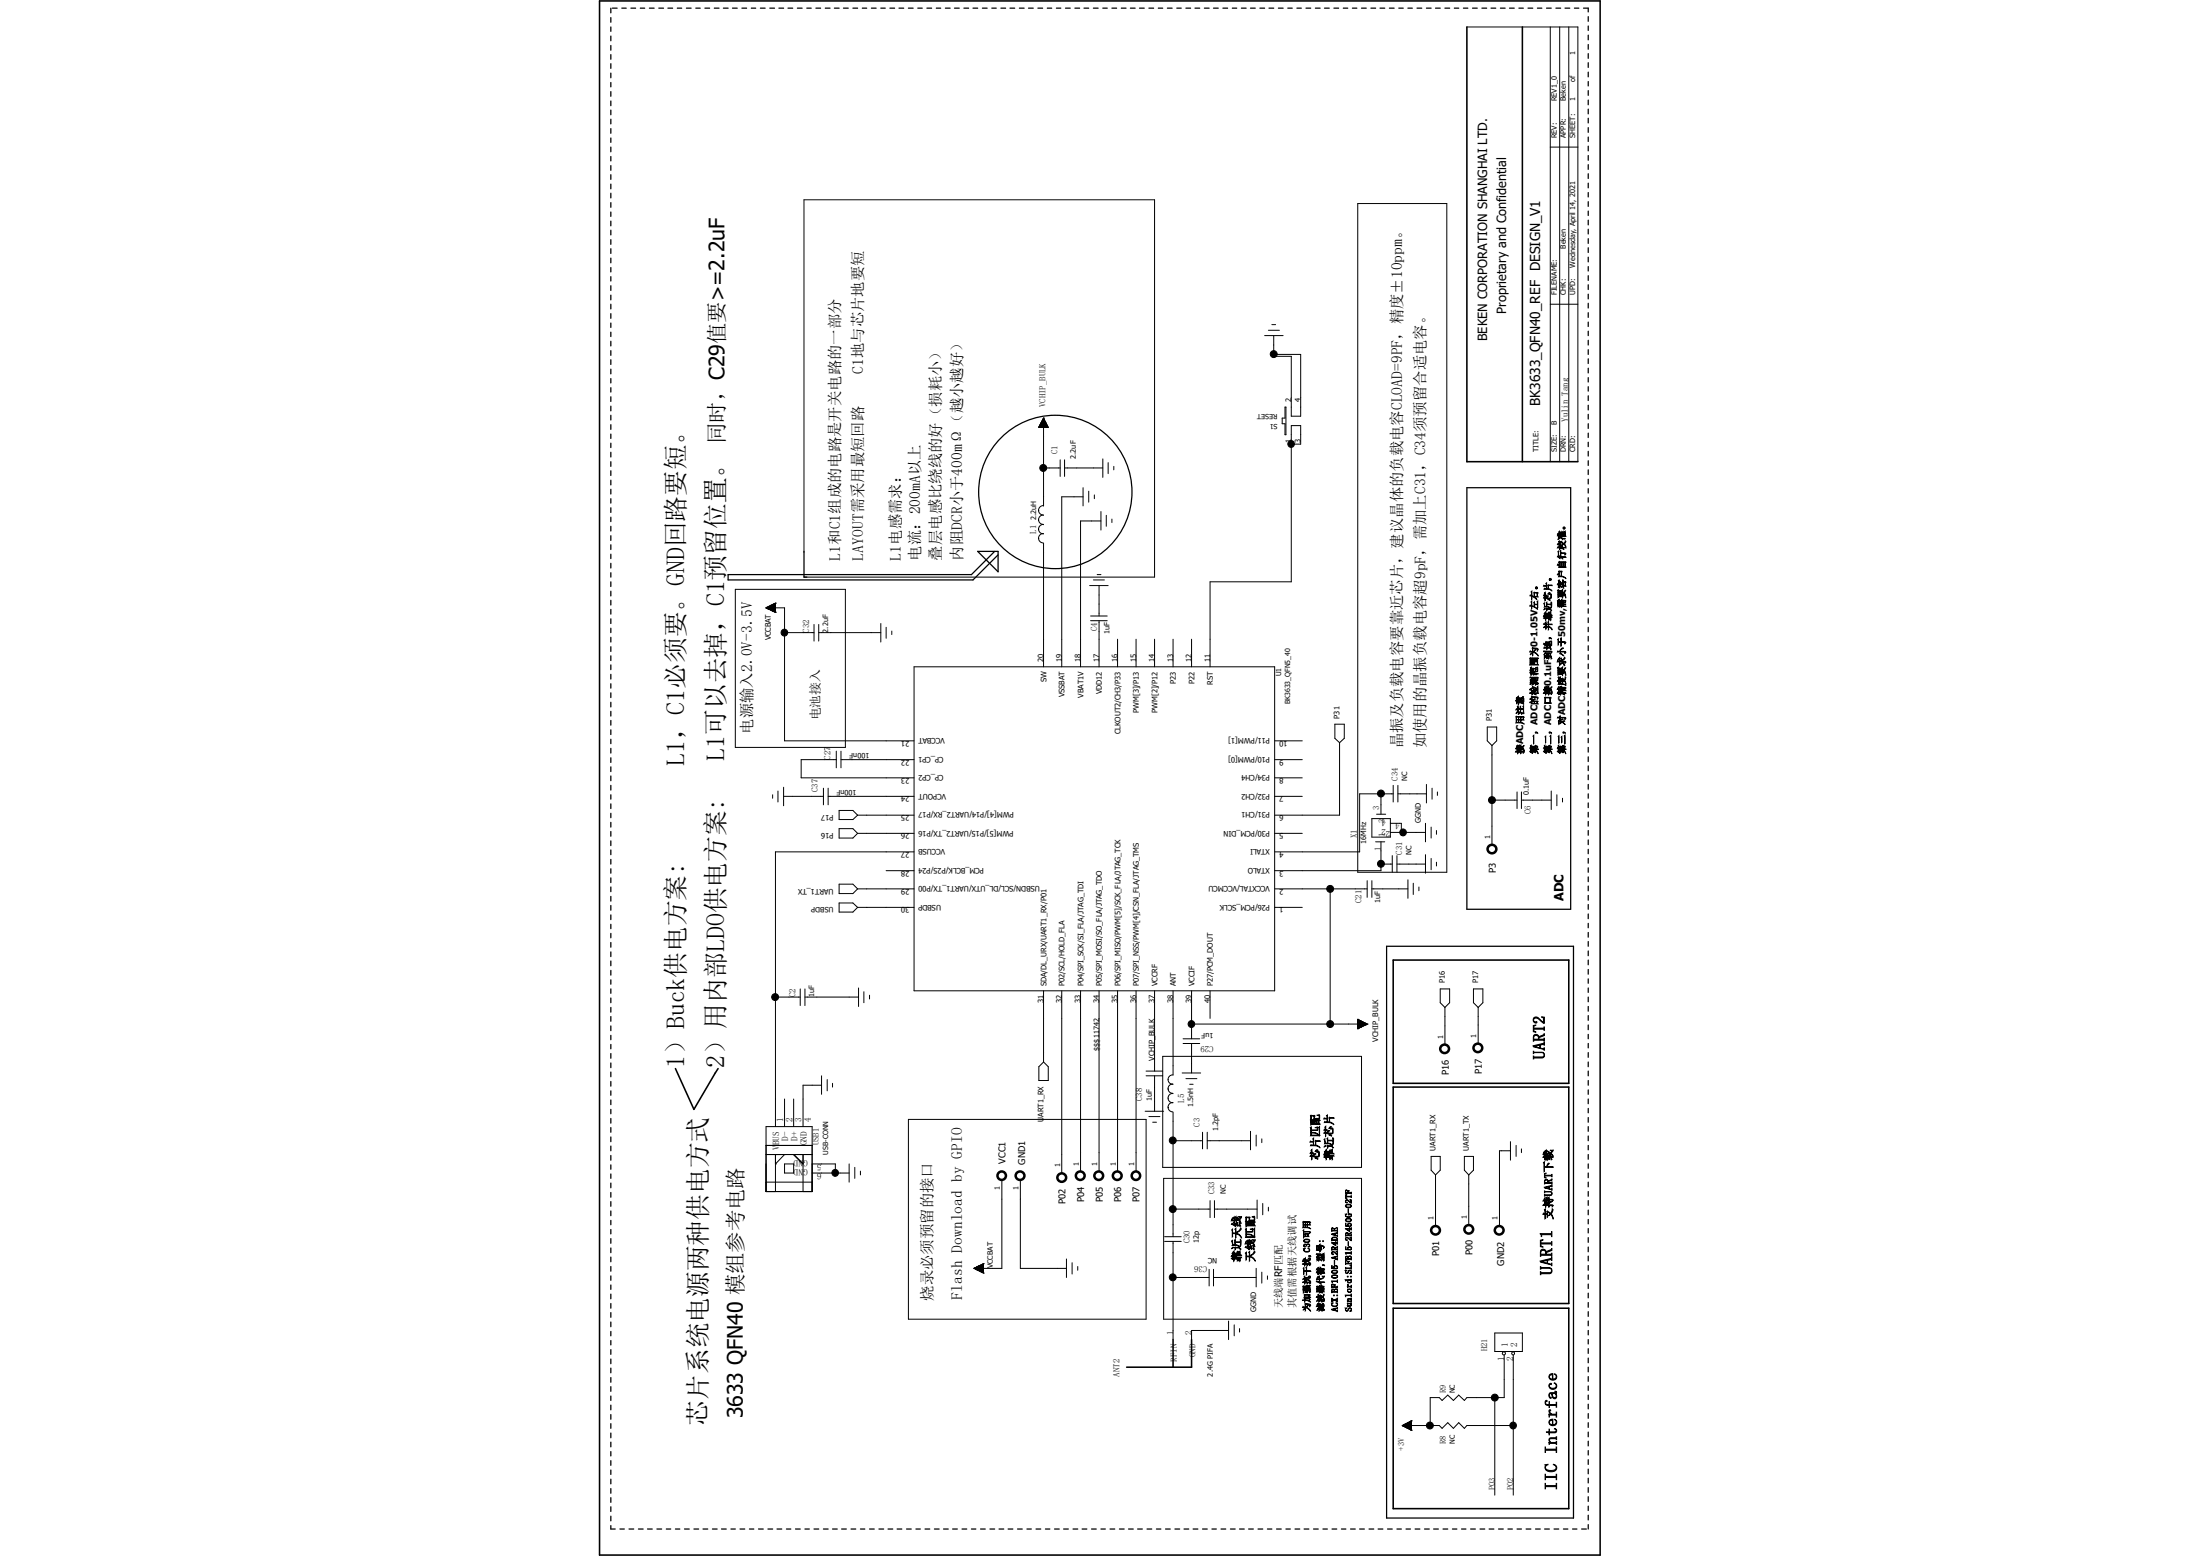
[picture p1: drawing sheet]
<svg xmlns="http://www.w3.org/2000/svg" width="297mm" height="210mm" viewBox="0 0 297 210" stroke-linecap="round" stroke-linejoin="round" font-family="sans-serif">
<g fill="none" stroke="#000" stroke-width=".17">
<path d="M82.5 1.1v.6M82.5 2.4v.6M82.5 3.6v.6M82.5 4.9v.6M82.5 6.1v.7M82.5 7.4v.6M82.5 8.6v.6M82.5 9.9v.6M82.5 11.1v.6M82.5 12.4v.6M82.5 13.6v.7M82.5 14.9v.6"/>
<path d="M82.5 16.1v.6M82.5 17.4v.6M82.5 18.6v.6M82.5 19.9v.6M82.7 1.1h.6M83.9 1.1h.6M85.2 1.1h.6M86.4 1.1h.6M87.7 1.1h.6M88.9 1.1h.7M90.2 1.1h.6M91.4 1.1h.6"/>
<path d="M92.7 1.1h.6M93.9 1.1h.6M95.2 1.1h.6M96.4 1.1h.7M97.7 1.1h.6M98.9 1.1h.6M100.2 1.1h.6M101.4 1.1h.6M102.7 1.1h.6M103.9 1.1h.7M105.2 1.1h.6M106.4 1.1h.6"/>
<path d="M107.7 1.1h.6M108.9 1.1h.6M110.2 1.1h.6M111.4 1.1h.7M112.6 1.1h.7M113.9 1.1h.6M115.1 1.1h.7M116.4 1.1h.6M117.6 1.1h.7M118.9 1.1h.6M120.1 1.1h.7M121.4 1.1h.6"/>
<path d="M122.6 1.1h.7M123.9 1.1h.6M125.1 1.1h.7M126.4 1.1h.6M127.6 1.1h.7M128.9 1.1h.6M130.1 1.1h.7M131.4 1.1h.6M132.6 1.1h.7M133.9 1.1h.6M135.1 1.1h.7M136.4 1.1h.6"/>
<path d="M137.6 1.1h.7M138.9 1.1h.6M140.1 1.1h.7M141.4 1.1h.6M142.6 1.1h.6M143.8 1.1h.7M145.1 1.1h.7M146.3 1.1h.7M147.6 1.1h.7M148.9 1.1h.6M150.1 1.1h.6M151.4 1.1h.6"/>
<path d="M152.6 1.1h.6M153.8 1.1h.7M155.1 1.1h.6M156.4 1.1h.6M157.6 1.1h.6M158.9 1.1h.6M160.1 1.1h.6M161.3 1.1h.7M162.6 1.1h.6M163.8 1.1h.7M165.1 1.1h.6M166.4 1.1h.6"/>
<path d="M167.6 1.1h.6M168.8 1.1h.7M170.1 1.1h.6M171.3 1.1h.7M172.6 1.1h.6M173.9 1.1h.6M175.1 1.1h.6M176.3 1.1h.7M177.6 1.1h.6M178.8 1.1h.7M180.1 1.1h.6M181.4 1.1h.5"/>
<path d="M182.6 1.1h.6M183.8 1.1h.6M185.1 1.1h.6M186.3 1.1h.6M187.6 1.1h.6M188.8 1.1h.6M190.1 1.1h.6M191.3 1.1h.6M192.6 1.1h.6M193.8 1.1h.6M195.1 1.1h.6M196.3 1.1h.6"/>
<path d="M197.6 1.1h.6M198.8 1.1h.6M200.1 1.1h.6M201.3 1.1h.6M202.6 1.1h.6M203.8 1.1h.6M205.1 1.1h.6M206.3 1.1h.6M207.6 1.1h.6M208.8 1.1h.6M210.1 1.1h.6M211.3 1.1h.6"/>
<path d="M212.6 1.1h.5M213.8 1.1h.6v.5M214.4 2.2v.7M214.4 3.5v.6M214.4 4.7v.7M214.4 6v.6M214.4 7.2v.7M214.4 8.5v.6M214.4 9.7v.7M214.4 11v.6M214.4 12.2v.7M214.4 13.5v.6"/>
<path d="M214.4 14.7v.7M214.4 16v.6M214.4 17.2v.7M214.4 18.5v.6M214.4 19.7v.7M82.5 21.1v.6M82.5 22.4v.6M82.5 23.6v.6M82.5 24.8v.7M82.5 26.1v.6M82.5 27.3v.7M82.5 28.6v.6"/>
<path d="M82.5 29.8v.7M82.5 31.1v.6M82.5 32.3v.7M82.5 33.6v.6M82.5 34.8v.7M82.5 36.1v.6M82.5 37.3v.6M82.5 38.6v.6M82.5 39.8v.7M214.4 21v.6M214.4 22.2v.7M214.4 23.5v.6"/>
<path d="M214.4 24.7v.7M214.4 26v.6M214.4 27.2v.7M214.4 28.5v.6M214.4 29.7v.7M214.4 30.9v.7M214.4 32.2v.7M214.4 33.4v.7M214.4 34.7v.6M214.4 36v.6M214.4 37.2v.6M214.4 38.4v.7"/>
<path d="M214.4 39.7v.6M82.5 41.1v.6M82.5 42.3v.7M82.5 43.6v.6M82.5 44.8v.6M82.5 46.1v.6M82.5 47.3v.7M82.5 48.6v.6M82.5 49.8v.7M82.5 51.1v.6M82.5 52.3v.6M82.5 53.6v.6"/>
<path d="M82.5 54.8v.7M82.5 56v.7M82.5 57.3v.7M82.5 58.6v.6M82.5 59.8v.6M214.4 40.9v.7M214.4 42.2v.6M214.4 43.5v.6M214.4 44.7v.6M214.4 45.9v.7M214.4 47.2v.6M214.4 48.4v.7"/>
<path d="M214.4 49.7v.6M214.4 51v.6M214.4 52.2v.6M214.4 53.4v.7M214.4 54.7v.6M214.4 55.9v.7M214.4 57.2v.6M214.4 58.5v.6M214.4 59.7v.6M82.5 61v.7M82.5 62.3v.6M82.5 63.5v.7"/>
<path d="M82.5 64.8v.6M82.5 66v.7M82.5 67.3v.6M82.5 68.5v.7M82.5 69.8v.6M82.5 71v.7M82.5 72.3v.6M82.5 73.5v.7M82.5 74.8v.6M82.5 76v.7M82.5 77.3v.6M82.5 78.5v.7"/>
<path d="M82.5 79.8v.6M108.5 74.4v3.5h.4M134.3 74.4l-3.2 3.2h-32.8v.7h33.1l3.3-3.4v2.3l-2.7-2.8h2.7v.4M198 65.8h14v56.9h-14zM214.4 60.9v.7M214.4 62.2v.6M214.4 63.4v.7M214.4 64.7v.6M214.4 66v.5M214.4 67.2v.6M214.4 68.4v.6M214.4 69.7v.6"/>
<path d="M214.4 70.9v.6M214.4 72.2v.6M214.4 73.4v.6M214.4 74.7v.6M214.4 75.9v.6M214.4 77.2v.6M214.4 78.4v.6M214.4 79.7v.6M82.5 81v.7M82.5 82.3v.6M82.5 83.5v.7M82.5 84.8v.6"/>
<path d="M82.5 86v.7M82.5 87.3v.6M82.5 88.5v.7M82.5 89.7v.7M82.5 91v.7M82.5 92.3v.6M82.5 93.5v.6M82.5 94.8v.6M82.5 96v.6M82.5 97.2v.7M82.5 98.5v.6M82.5 99.8v.6"/>
<path d="M214.4 80.9v.6M214.4 82.2v.6M214.4 83.4v.6M214.4 84.7v.6M214.4 85.9v.6M214.4 87.2v.6M214.4 88.4v.6M214.4 89.6v.7M214.4 90.9v.6M214.4 92.2v.6M214.4 93.4v.6M214.4 94.7v.6"/>
<path d="M214.4 95.9v.6M214.4 97.1v.6M214.4 98.4v.6M214.4 99.7v.5M82.5 101v.6M82.5 102.3v.6M82.5 103.5v.6M82.5 104.7v.7M82.5 106v.6M82.5 107.3v.6M82.5 108.5v.6M82.5 109.8v.6"/>
<path d="M82.5 111v.6M82.5 112.2v.7M82.5 113.5v.6M82.5 114.7v.7M82.5 116v.6M82.5 117.3v.6M82.5 118.5v.6M82.5 119.7v.7M214.4 100.9v.6M214.4 102.2v.6M214.4 103.4v.6M214.4 104.6v.6"/>
<path d="M214.4 105.9v.6M214.4 107.1v.6M214.4 108.4v.6M214.4 109.6v.7M214.4 110.9v.6M214.4 112.1v.6M214.4 113.4v.6M214.4 114.6v.6M214.4 115.9v.6M214.4 117.1v.6M214.4 118.4v.6M214.4 119.6v.6"/>
<path d="M82.5 121v.6M82.5 122.2v.7M82.5 123.5v.6M82.5 124.8v.5M82.5 126v.6M82.5 127.2v.6M82.5 128.5v.6M82.5 129.7v.6M82.5 131v.6M82.5 132.2v.6M82.5 133.5v.6M82.5 134.7v.6"/>
<path d="M82.5 136v.6M82.5 137.2v.6M82.5 138.5v.6M82.5 139.7v.6M187.2 127.7h25.2v77.2h-25.2zM214.4 120.9v.6M214.4 122.1v.6M214.4 123.4v.6M214.4 124.6v.6M214.4 125.9v.6M214.4 127.1v.6M214.4 128.4v.6"/>
<path d="M214.4 129.6v.6M214.4 130.9v.6M214.4 132.1v.6M214.4 133.3v.6M214.4 134.6v.6M214.4 135.8v.7M214.4 137.1v.6M214.4 138.3v.7M214.4 139.6v.6M82.5 141v.6M82.5 142.2v.6M82.5 143.5v.6"/>
<path d="M82.5 144.7v.6M82.5 146v.6M82.5 147.2v.6M82.5 148.5v.6M82.5 149.7v.6M82.5 151v.6M82.5 152.2v.6M82.5 153.5v.6M82.5 154.7v.6M82.5 156v.6M82.5 157.2v.6M82.5 158.5v.5"/>
<path d="M82.5 159.7v.6M214.4 140.8v.6M214.4 142.1v.6M214.4 143.3v.7M214.4 144.6v.6M214.4 145.8v.7M214.4 147.1v.6M214.4 148.3v.7M214.4 149.6v.6M214.4 150.8v.7M214.4 152.1v.6M214.4 153.3v.7"/>
<path d="M214.4 154.6v.6M214.4 155.8v.7M214.4 157.1v.6M214.4 158.3v.7M214.4 159.6v.6M82.5 161v.6M82.5 162.2v.6M82.5 163.4v.7M82.5 164.7v.6M82.5 165.9v.6M82.5 167.2v.6M82.5 168.4v.7"/>
<path d="M82.5 169.7v.6M82.5 170.9v.7M82.5 172.2v.6M82.5 173.4v.6M82.5 174.7v.6M82.5 175.9v.7M82.5 177.2v.6M82.5 178.4v.7M82.5 179.7v.6M214.4 160.8v.7M214.4 162.1v.6M214.4 163.3v.7"/>
<path d="M214.4 164.6v.6M214.4 165.8v.6M214.4 167v.7M214.4 168.3v.7M214.4 169.5v.7M214.4 170.8v.6M214.4 172.1v.6M214.4 173.3v.6M214.4 174.5v.7M214.4 175.8v.6M214.4 177v.7M214.4 178.3v.6"/>
<path d="M214.4 179.6v.6M82.5 180.9v.6M82.5 182.2v.6M82.5 183.4v.7M82.5 184.7v.6M82.5 185.9v.7M82.5 187.2v.6M82.5 188.4v.6M82.5 189.7v.6M82.5 190.9v.7M82.5 192.2v.6M82.5 193.4v.7"/>
<path d="M82.5 194.6v.7M82.5 195.9v.6M82.5 197.1v.7M82.5 198.4v.6M82.5 199.6v.7M214.4 180.8v.6M214.4 182v.7M214.4 183.3v.6M214.4 184.5v.7M214.4 185.8v.6M214.4 187.1v.6M214.4 188.3v.6"/>
<path d="M214.4 189.5v.7M214.4 190.8v.6M214.4 192v.7M214.4 193.3v.6M214.4 194.5v.7M214.4 195.8v.6M214.4 197v.7M214.4 198.3v.6M214.4 199.5v.7M82.5 205.9v.5h.6M82.5 200.9v.6M82.5 202.1v.7"/>
<path d="M82.5 203.4v.6M82.5 204.6v.7M83.7 206.4h.6M84.9 206.4h.7M86.2 206.4h.6M87.4 206.4h.7M88.7 206.4h.6M90 206.4h.6M91.2 206.4h.6M92.4 206.4h.6M93.7 206.4h.6M94.9 206.4h.6"/>
<path d="M96.2 206.4h.6M97.4 206.4h.6M98.7 206.4h.6M99.9 206.4h.6M101.2 206.4h.6M102.4 206.4h.6M103.7 206.4h.6M104.9 206.4h.6M106.2 206.4h.6M107.4 206.4h.6M108.7 206.4h.6M109.9 206.4h.6"/>
<path d="M111.2 206.4h.6M112.4 206.4h.6M113.6 206.4h.7M114.9 206.4h.6M116.2 206.4h.6M117.4 206.4h.6M118.7 206.4h.6M119.9 206.4h.6M121.1 206.4h.7M122.4 206.4h.6M123.7 206.4h.5M124.9 206.4h.6"/>
<path d="M126.2 206.4h.6M127.4 206.4h.6M128.6 206.4h.6M129.9 206.4h.6M131.1 206.4h.6M132.4 206.4h.6M133.6 206.4h.7M134.9 206.4h.6M136.1 206.4h.6M137.4 206.4h.6M138.6 206.4h.6M139.9 206.4h.6"/>
<path d="M141.1 206.4h.6M142.4 206.4h.6M143.6 206.4h.6M144.9 206.4h.6M146.1 206.4h.6M147.4 206.4h.6M148.6 206.4h.6M149.9 206.4h.6M151.1 206.4h.7M152.4 206.4h.6M153.6 206.4h.6M154.9 206.4h.6"/>
<path d="M156.1 206.4h.6M157.4 206.4h.6M158.6 206.4h.7M159.9 206.4h.6M161.1 206.4h.6M162.3 206.4h.7M163.6 206.4h.6M164.8 206.4h.7M166.1 206.4h.7M167.3 206.4h.7M168.6 206.4h.6M169.8 206.4h.7"/>
<path d="M171.1 206.4h.6M172.3 206.4h.7M173.6 206.4h.6M174.8 206.4h.7M176.1 206.4h.6M177.3 206.4h.7M178.6 206.4h.6M179.8 206.4h.7M181.1 206.4h.6M182.3 206.4h.7M183.6 206.4h.6M184.8 206.4h.7"/>
<path d="M186.1 206.4h.6M187.3 206.4h.7M188.6 206.4h.6M189.8 206.4h.6M191.1 206.4h.6M192.3 206.4h.7M193.5 206.4h.7M194.8 206.4h.7M196.1 206.4h.6M197.3 206.4h.6M198.5 206.4h.7M199.8 206.4h.6"/>
<path d="M201 206.4h.7M202.3 206.4h.6M203.6 206.4h.6M204.8 206.4h.6M206 206.4h.7M207.3 206.4h.6M208.5 206.4h.7M209.8 206.4h.6M211.1 206.4h.6M212.3 206.4h.6M213.5 206.4h.7M214.4 200.8v.6"/>
<path d="M214.4 202v.6M214.4 203.3v.6M214.4 204.5v.6M214.4 205.8v.6"/>
<circle cx="142.5" cy="66.4" r="10.4"/>
</g>
<path d="M80.9 .1h135.1v209.8h-135.1zM198 3.6v58.7h15M205.5 3.6v58.7M188.1 129.6h23.7v16.6h-23.7zM91.2 144.2l2.5 5.5 3.2-5.5M188.1 146.7h23.7v29.2h-23.7zM188.1 176.6h23.7v27h-23.7zM158.4 180.8v3.7M160.9 180.8v3.7h-8.8" fill="none" stroke="#000" stroke-width=".21"/>
<g fill="none" stroke="#000" stroke-width=".14">
<path d="M198 3.6h15v58.7M209.3 3.6v58.7M209.3 19.9h3.7M210.6 3.6v58.7M211.8 3.6v58.7M183.3 27.5h12v90.2h-12zM140.3 57.7v-.1h1.2v.1M140.3 57.6h1.1M140.3 57.5h1.1M140.4 57.4h1M140.4 57.7v-.4h.9v.4M140.4 57.3h.9"/>
<path d="M140.5 57.2h.8v.5M140.5 57.7v-.6h.7v.6M140.6 57h.5M140.6 56.9h.5M140.7 56.8h.4v.9M140.8 56.7h.2v1M140.8 56.6h.1M140.8 56.5h.1M140.9 56.4v11.9a.55 .55 0 0 0-.7 .6M140.9 56.4h.1M140.9 56.4l.6 1.3h-1.2M140.9 56.4l-.6 1.3"/>
<path d="M140.9 56.5v1.2M140.9 56.6h-.1v1.1M141 56.6v1.1M141 56.6h-.2v1.1M141 56.7h-.3v1M141.1 56.9h-.4v.8M141.1 56.9v.8M141.1 56.9h-.5v.8M141.2 57v.7M141.2 57.1h-.7v.6M141.3 57.2h-.8v.5M141.4 57.4h-1v.3"/>
<path d="M141.4 57.4v.3M141.4 57.5v.2M141.4 57.5h-1.1v.2M170.7 45.3h2.5M171.2 44.6h1.5M171.7 43.8h.5M172 45.3v2.8h2.3v8.1h1.3v-8.4h-3.6M173.5 54.9h.1v3.8h-.1v-1.5h-.4v-.8h.4zM174.3 59.9h.1M174.3 59.9h1.3v-2.5h-1.3v21.1h-10.9v11.5M209.3 41.1h3.7M99.3 79.5h14.8v21.4h-14.8z"/>
<path d="M108.5 74.5v-47.5h47.4v50.9h-47.4M140.3 72.7l-.1-.1a.63 .63 0 0 0 .6 .7M140.3 71.4a.53 .53 0 0 0 .5 .7M140.3 70.2l-.1-.1a.63 .63 0 0 0 .6 .7M140.3 68.9h-.1a.63 .63 0 0 0 .6 .6M140.9 72.1a.55 .55 0 0 0-.7 .5M140.9 70.8a.55 .55 0 0 0-.7 .6M140.9 69.6a.55 .55 0 0 0-.7 .5M140.9 73.3v16.7M140.9 63.2h2.2M143.1 62.1v2.2M143.7 63.2h5.2"/>
<path d="M143.7 62.1v2.2M146.2 67.1h-2.9v22.9M146.2 65.8v2.5M147 66.3v1.5M147.1 79h2.5M147.6 78.3h1.5M147.7 66.8v.5M148.1 77.6h.5M148.4 79v4.1M148.6 70.3h-2.7v19.7M148.6 69v2.5M148.9 61.9v2.5"/>
<path d="M149.4 69.6v1.4M149.6 62.4v1.5M150.1 70.1v.4M150.4 62.9v.5M103.4 82h.1M103.4 82h2.5v18h17.5M103.4 82l1.3 .6M103.4 82.1h1.3M103.5 82v.1M103.5 82.1h1.2M103.6 82v.1M103.6 82.2h1.1"/>
<path d="M103.7 81.9v.3h1M103.8 81.8v.4M103.8 82.3h.9M103.9 81.8v.5M103.9 82.3h.8M104 81.7v.6M104.1 81.7v.7M104.1 82.4h.6M104.2 81.6v.8M104.2 82.5h.5M104.3 81.6v.9M104.4 81.5v1"/>
<path d="M104.4 82.5h.3M104.5 81.5v1.1M104.6 81.4v1.2M104.7 82.6h.1M104.7 81.4h.1M104.7 81.4v1.2M104.7 81.4l-1.3 .6M104.7 81.4h-.1v1.2h.1M104.7 81.5h-.2v1M104.7 81.6h-.3v.9h.3M104.7 81.6h-.4v.9M104.7 81.7h-.5v.7"/>
<path d="M104.7 81.7h-.6v.6h.6M104.7 81.7h-.7v.6M104.7 81.8h-.9v.5M104.7 81.9h-.9v.3M104.7 81.9h-1v.3M104.7 82h-1.2v.1M105.9 85.4h4M109.9 84.3v2.2M110.5 85.4h8.4M110.5 84.3v2.2M118.9 84.2v2.5M119.6 84.7v1.4"/>
<path d="M120.4 85.2v.4M123.4 90h48.7v43.7h-48.7zM147.2 83.1h2.3M147.2 83.8h2.3M148.4 83.8v6.2M150.9 86.3v3.7M153.4 86.3v3.7M155.9 86.3v3.7M158.4 86.3v3.7M160.9 86.3v3.7M172.1 100h3.7M180.2 97.7h1.3v2l-.7 .5-.6-.5z"/>
<path d="M200.8 98.1h1.3v1.9l-.7 .6-.6-.6zM104.3 107.3v.4M105 106.8v1.4M105.8 107.5h5.4M105.8 106.3v2.5M111.2 106.4v2.2M111.8 107.5h11.6M111.8 106.4v2.2M112.9 102.5h-4.7v2.5h15.2M112.9 101.4v2.2M113.3 109.4h1.8l.7 .6-.7 .6h-1.8zM113.3 111.8h1.8l.7 .7-.7 .6h-1.8z"/>
<path d="M113.3 119.3h1.8l.7 .7-.7 .6h-1.8zM113.5 102.5h9.9M113.5 101.4v2.2M115.8 120h7.6M115.8 112.5h7.6M115.8 110h7.6M119.6 117.5h3.8M123.4 115h-18.7v37.1M172.1 120h12.5M172.1 102.5h3.7M172.1 107.5h3.7M172.1 105h3.7"/>
<path d="M172.1 112.5h3.7M179.6 120v18.2M180.8 100.2v9.8h-8.7M184.6 118.9v2.2M185.2 120h4.9M185.2 110.5h2.5v2.5h-2.5zM185.2 118.9v2.2M185.7 113.6h1.2M185.8 109.9h1.3M186.4 116.6h.1M186.4 116.6h1.6M186.4 107.1v2.8"/>
<path d="M186.4 113.6v3.9h-14.3M187.7 112.4h4.7M187.7 111.1h1.5v1.6h.2v-.3M188 115.5v2.2M188.1 107.1h-4.5v7.9h-11.5M188.1 106v2.2M188.6 116.6h3.8M188.6 115.5v2.2M188.7 107.1h3.9M188.7 106v2.2M190.1 118.7v2.5M190.8 119.2v1.5"/>
<path d="M191.6 119.7v.5M192.4 111.1v2.5M192.4 115.4v2.5M192.6 105.9v2.5M193.2 111.6v1.5M193.2 115.9v1.5M193.3 106.4v1.5M193.9 112.1v.5M193.9 116.4v.5M194.1 106.9v.5M201.4 100.6v13.4M201.4 108h3.4"/>
<path d="M204.8 106.9v2.2M205.4 108h4M205.4 106.9v2.2M209.4 106.8v2.5M210.2 107.3v1.5M210.9 107.7v.5M104.7 134.6h.1M104.7 134.6h3.3M108 133.5v2.2M108.7 134.6h7.2M108.7 133.5v2.2M113.3 121.9h1.8l.7 .6-.7 .6h-1.8z"/>
<path d="M115.8 122.5h7.6M115.9 133.3v2.5M116.6 133.9v1.4M117.4 134.3v.5M140.9 133.7v9.6M143.3 133.7v24.6M145.9 133.7v24.4M148.4 133.7v24.4M150.9 133.7v24.4M153.4 133.7v24.4M155.9 133.7v10.9M158.4 133.7v11.4"/>
<path d="M160.9 133.7v6.5M160.9 138.2h23.7M163.4 133.7v3.8M172.1 122.5h3.7M179.6 138.2h.1M183.3 138.9h.1M183.3 137.6h.1M183.3 137.6v1.3M183.3 137.8h.5v.8M183.3 137.6l1.3 .6M183.3 138.1h1.1v.2M183.3 138.1h1v.2"/>
<path d="M183.3 138h.9v.4M183.3 138h.8v.4M183.3 138h.7v.5M183.3 137.9h.6v.6h-.6M183.3 137.8h.4v.8M183.3 137.8h.3v.9h-.3M183.3 137.7h.2v1M183.3 137.6h.1v1.2h-.1M183.3 138.6h.5M183.3 138.6h.6M183.3 138.4h.9M183.3 138.4h1"/>
<path d="M183.3 138.3h1.2M183.3 138.3h1.3M183.4 137.6v1.2M183.5 137.7v1.1M183.6 137.7v1h-.3M183.7 137.8v.8M183.8 137.8v.8M183.9 137.9v.7M184 137.9v.6M184.1 138v.5h-.8M184.2 138v.4M184.3 138.1v.2"/>
<path d="M184.4 138.1v.2h-1.1M184.5 138.2v.1M184.6 138.2h.1M184.6 138.2l-1.3 .7M194.4 133.5h1.3v1.8l-.6 .7-.7-.7zM195.1 136v5M198.9 133.5h1.3v1.8l-.6 .7-.7-.7zM199.6 136v4.8M103.4 152.1h6.2v8.7h-6.2zM103.4 154.6h6.2M103.4 155.8h6.2M103.4 159.6h6.2"/>
<path d="M104.7 157.1h.1M104.7 155.8h.1M104.7 155.8v5M105.9 155.8h.1M105.9 148.3v3.8M105.9 157.1h1.2v1.2h-1.2zM105.9 155.8l-1.2 1.3M107.1 155.8h.1M107.1 148.3v3.8M107.1 155.8l1.3 1.3M108.4 155.8v5M109.6 157.1h3.2v1.2"/>
<path d="M109.6 158.3h5M110.9 146.5h-2.5v5.6M110.9 145.2v2.5M111.7 145.7v1.5M112.4 146.2v.5M114.6 157.1v2.5M115.4 157.6v1.4M116.2 158.1v.5M122.6 151.1h32.1v27h-32.1zM135.3 159.3v11.9h-3.8M137.8 159.3v11.9h6.2M140.3 144l.6-.7 .6 .7v1.8h-1.2z"/>
<path d="M154.6 150h2.5M154.7 144.6h2.3M154.7 145.2h2.3M155.1 150.7h1.5M155.6 151.5h.5M155.9 145.2v4.8M157 142.6h26.8v15h-26.8zM157.1 159h26.7v19.1h-26.7zM157.7 149.5v-.1a.63 .63 0 0 0 .6 .7M157.7 148.2a.53 .53 0 0 0 .6 .6M157.7 147v-.1a.63 .63 0 0 0 .6 .7M157.7 145.7a.53 .53 0 0 0 .6 .6"/>
<path d="M158.4 148.8a.55 .55 0 0 0-.7 .6M158.4 147.6a.55 .55 0 0 0-.7 .6M158.4 146.3a.55 .55 0 0 0-.7 .6M158.4 145.1a.55 .55 0 0 0-.7 .6M158.4 154h.1M158.4 150.1v16.8M158.4 154h3.9M159.6 144.8h2.5M159.7 140.2h2.3M159.7 140.8h2.3M160.1 145.6h1.5M160.6 146.3h.5"/>
<path d="M160.9 140.8v4M162.3 152.8v2.3M163 154h5.8M163 152.8v2.3M168.8 152.7v2.5M169.6 153.2v1.5M170.3 153.7v.5M193.2 156.1h1.2v1.8l-.6 .7-.6-.7zM193.8 158.6v6.8M197.7 156.1h1.2v1.8l-.6 .7-.6-.7zM198.3 158.6v6.7M203.9 155.3h-1.5v10.1"/>
<path d="M203.9 154.1v2.5M204.7 154.6v1.5M205.4 155.1v.5M131.5 171.2l1.3 .6M131.5 171.2h.1M131.5 171.2h1.3M131.6 171.2h.1M131.6 171.1v.1h1.2M131.7 171.3h1.1M131.8 171.1v.2M131.8 171.4h1M131.8 171v.3"/>
<path d="M131.9 171v.4M131.9 171.4h.9M132 170.9h.8M132 170.9v.5M132 171.4h.8M132.1 170.9v.5M132.1 170.9v.6h.7M132.2 170.9v.6M132.2 171.6h.6M132.2 170.8h.6M132.3 170.8v.8M132.3 171.6h.5"/>
<path d="M132.4 170.7v.9M132.4 171.7h.4M132.5 170.7h.3M132.5 170.7v1M132.6 170.7v1M132.6 170.6v1.1h.2M132.8 171.8h.1M132.8 170.6h.1M132.8 170.6v1.2M132.8 170.6l-1.3 .6M132.8 170.6h-.1v1.1M132.8 170.7h-.3v1h.3"/>
<path d="M132.8 170.8h-.4v.8M132.8 170.9h-.6v.6M132.8 171h-.9v.4M132.8 171.1h-1.1v.2M132.8 171.1h-1.1v.1M144 169.9v2.5M144.7 170.4v1.6M145.5 170.9v.5M157.2 166.9h2.3M157.2 167.6h2.3M158.4 167.6v13.2M158.4 163.2h5"/>
<path d="M158.4 172.4h4.8M163.2 171.3v2.3M163.4 162.1v2.2M163.8 172.4h5.8M163.8 171.3v2.3M164 163.2h5.7M164 162.1v2.2M165.9 179.6h-5v1.2M165.9 178.3v2.5M166.6 178.8v1.5M167.3 179.3v.5M169.6 171.2v2.5"/>
<path d="M169.7 162v2.5M170.3 171.7v1.5M170.5 162.4v1.6M171.1 172.2v.5M171.2 162.9v.5M201.8 179.9h3.7v2.5h-3.7zM189.3 192.4h.1M189.3 192.4h5l.4 .4 .8-.8 .7 .8 .7-.8 .8 .8 .3-.4h6.3M189.3 192.4l1.2 .6M189.3 192.4h1.2M189.4 192.4h.1M189.4 192.5h1.1"/>
<path d="M189.5 192.3v.2h1M189.6 192.3v.3h.9M189.7 192.2v.4M189.7 192.7h.8M189.8 192.2v.5M189.8 192.7h.7M189.9 192.1v.6M189.9 192.7h.6M190 192.1v.7h.5M190.1 192v.8M190.2 191.9v1M190.2 192.9h.3"/>
<path d="M190.3 191.9v1M190.4 191.9v1.1M190.4 193h.1M190.5 191.8v1.2M190.5 193h.1M190.5 191.8h.1M190.5 192h-.4v.8M190.5 191.8l-1.2 .6M190.5 191.9h-.1v1.1h.1M190.5 191.9h-.2v1M190.5 192h-.3v.8h.3M190.5 192.1h-.5v.6"/>
<path d="M190.5 192.2h-.6v.5M190.5 192.2h-.7v.5M190.5 192.2h-.8v.4M190.5 192.3h-.9v.2M190.5 192.3h-1v.2M193.1 192.4h.1M201.8 188.6v13.2M203.1 182.9v5.7h-5.1l-.3 .4-.8-.7-.7 .7-.7-.7-.8 .7-.4-.4h-1.2v3.8M204.3 182.9v18.9"/>
<circle cx="203" cy="182.7" r=".21"/>
<circle cx="204.3" cy="182.7" r=".2"/>
</g>
<g fill="none" stroke="#000" stroke-width=".34">
<circle cx="201.4" cy="114.6" r=".58"/>
<circle cx="135.2" cy="158.7" r=".57"/>
<circle cx="137.7" cy="158.7" r=".58"/>
<circle cx="143.3" cy="158.9" r=".58"/>
<circle cx="145.8" cy="158.7" r=".58"/>
<circle cx="148.3" cy="158.7" r=".58"/>
<circle cx="150.8" cy="158.7" r=".58"/>
<circle cx="153.4" cy="158.7" r=".57"/>
<circle cx="195" cy="141.6" r=".58"/>
<circle cx="199.5" cy="141.4" r=".58"/>
<circle cx="193.8" cy="166.1" r=".58"/>
<circle cx="198.3" cy="165.9" r=".58"/>
<circle cx="202.4" cy="166.1" r=".58"/>
</g>
<g fill="#000" stroke="#000" stroke-width=".14">
<circle cx="172" cy="47.8" r=".47"/>
<circle cx="174.3" cy="59.9" r=".46"/>
<circle cx="140.8" cy="63.2" r=".47"/>
<circle cx="105.9" cy="85.4" r=".46"/>
<circle cx="179.6" cy="120" r=".47"/>
<circle cx="186.4" cy="116.6" r=".47"/>
<circle cx="186.4" cy="107.1" r=".47"/>
<circle cx="189.4" cy="112.4" r=".46"/>
<circle cx="201.4" cy="108" r=".47"/>
<circle cx="104.6" cy="134.6" r=".47"/>
<circle cx="160.8" cy="138.2" r=".46"/>
<circle cx="179.6" cy="138.2" r=".47"/>
<circle cx="112.7" cy="158.3" r=".46"/>
<circle cx="158.3" cy="153.9" r=".47"/>
<circle cx="158.3" cy="172.4" r=".47"/>
<circle cx="158.3" cy="163.2" r=".47"/>
<circle cx="193" cy="192.4" r=".47"/>
<circle cx="201.8" cy="188.6" r=".47"/>
<circle cx="204.3" cy="192.4" r=".46"/>
</g>
<g font-size="3.5">
<text x="92.4" y="103.4" transform="rotate(-90 92.4 103.4)">L1，C1必须要。GND回路要短。</text>
<text x="97.8" y="102.7" transform="rotate(-90 97.8 102.7)">L1可以去掉，C1预留位置。</text>
<text x="92.4" y="144.1" transform="rotate(-90 92.4 144.1)">1）Buck供电方案:</text>
<text x="97.8" y="144.1" transform="rotate(-90 97.8 144.1)">2）用内部LDO供电方案:</text>
<text x="95.4" y="192.4" transform="rotate(-90 95.4 192.4)">芯片系统电源两种供电方式</text>
</g>
<g font-size="2.9">
<text x="97.8" y="59.9" transform="rotate(-90 97.8 59.9)">同时，C29值要&gt;=2.2uF</text>
<text x="100.3" y="191.4" transform="rotate(-90 100.3 191.4)">3633 QFN40 模组参考电路</text>
</g>
<g font-size="2.3">
<text x="209.6" y="172.1" transform="rotate(-90 209.6 172.1)">UART1</text>
<text x="210.2" y="201.2" transform="rotate(-90 210.2 201.2)">IIC Interface</text>
</g>
<text font-size="2.2" x="208.5" y="143" transform="rotate(-90 208.5 143)">UART2</text>
<g font-size="2.1">
<text x="116.5" y="50.5" transform="rotate(-90 116.5 50.5)">C1地与芯片地要短</text>
<text x="113.4" y="75.7" transform="rotate(-90 113.4 75.7)">L1和C1组成的电路是开关电路的一部分</text>
<text x="116.5" y="75.7" transform="rotate(-90 116.5 75.7)">LAYOUT需采用最短回路</text>
<text x="121.6" y="75.7" transform="rotate(-90 121.6 75.7)">L1电感需求：</text>
<text x="124.2" y="75.7" transform="rotate(-90 124.2 75.7)">电流：200mA以上</text>
<text x="127" y="75.7" transform="rotate(-90 127 75.7)">叠层电感比绕线的好（损耗小）</text>
<text x="129.9" y="75.7" transform="rotate(-90 129.9 75.7)">内阻DCR小于400mΩ（越小越好）</text>
<text x="101.6" y="99" transform="rotate(-90 101.6 99)">电源输入2.0V-3.5V</text>
<text x="189.3" y="101" transform="rotate(-90 189.3 101)">晶振及负载电容要靠近芯片，建议晶体的负载电容CLOAD=9PF，精度±10ppm。</text>
<text x="192.5" y="101" transform="rotate(-90 192.5 101)">如使用的晶振负载电容超9pF，需加上C31，C34须预留合适电容。</text>
<text x="125.9" y="175.6" transform="rotate(-90 125.9 175.6)">烧录必须预留的接口</text>
<text x="129.9" y="175.4" transform="rotate(-90 129.9 175.4)">Flash Download by GPIO</text>
</g>
<text font-size="1.9" x="207.9" y="54.8" transform="rotate(-90 207.9 54.8)">BK3633_QFN40_REF DESIGN_V1</text>
<g font-size="1.7">
<text x="200.8" y="46.1" transform="rotate(-90 200.8 46.1)">BEKEN CORPORATION SHANGHAI LTD.</text>
<text x="203.3" y="42.3" transform="rotate(-90 203.3 42.3)">Proprietary and Confidential</text>
<text x="110.7" y="97.2" transform="rotate(-90 110.7 97.2)">电池接入</text>
<text x="211.1" y="121.6" transform="rotate(-90 211.1 121.6)">ADC</text>
</g>
<g font-size="1.5">
<text x="178.1" y="156.6" transform="rotate(-90 178.1 156.6)">芯片匹配</text>
<text x="180" y="156.6" transform="rotate(-90 180 156.6)">靠近芯片</text>
<text x="209.5" y="164.6" transform="rotate(-90 209.5 164.6)">支持UART下载</text>
<text x="167.5" y="170.3" transform="rotate(-90 167.5 170.3)">靠近天线</text>
<text x="169.3" y="170.3" transform="rotate(-90 169.3 170.3)">天线匹配</text>
</g>
<g font-size="1.4">
<text x="173.1" y="176.6" transform="rotate(-90 173.1 176.6)">天线端RF匹配</text>
<text x="175" y="176.6" transform="rotate(-90 175 176.6)">其值需根据天线调试</text>
</g>
<g font-size="1.3">
<text x="205.7" y="101.8" transform="rotate(-90 205.7 101.8)">接ADC用注意</text>
<text x="207.6" y="101.8" transform="rotate(-90 207.6 101.8)">第一，ADC的检测范围为0-1.05V左右。</text>
<text x="209.4" y="101.8" transform="rotate(-90 209.4 101.8)">第二，ADC口接0.1uF到地，并靠近芯片。</text>
<text x="211.3" y="101.8" transform="rotate(-90 211.3 101.8)">第三，对ADC精度要求小于50mv,需要客户自行校准。</text>
<text x="201.9" y="117.8" transform="rotate(-90 201.9 117.8)">P3</text>
<text x="195.6" y="145.1" transform="rotate(-90 195.6 145.1)">P16</text>
<text x="200.1" y="145" transform="rotate(-90 200.1 145)">P17</text>
<text x="135.8" y="157.1" transform="rotate(-90 135.8 157.1)">VCC1</text>
<text x="138.4" y="157.2" transform="rotate(-90 138.4 157.2)">GND1</text>
<text x="143.8" y="162.5" transform="rotate(-90 143.8 162.5)">P02</text>
<text x="146.3" y="162.2" transform="rotate(-90 146.3 162.2)">P04</text>
<text x="148.9" y="162.2" transform="rotate(-90 148.9 162.2)">P05</text>
<text x="151.4" y="162.2" transform="rotate(-90 151.4 162.2)">P06</text>
<text x="153.8" y="162.2" transform="rotate(-90 153.8 162.2)">P07</text>
<text x="194.3" y="169.6" transform="rotate(-90 194.3 169.6)">P01</text>
<text x="198.8" y="169.5" transform="rotate(-90 198.8 169.5)">P00</text>
<text x="203.1" y="170.8" transform="rotate(-90 203.1 170.8)">GND2</text>
</g>
<g font-size="1.2">
<text x="141.1" y="54.9" transform="rotate(-90 141.1 54.9)">VCHIP_BULK</text>
<text x="211.7" y="56.9" transform="rotate(-90 211.7 56.9)">Yulin Tang</text>
<text x="142.7" y="61.3" transform="rotate(-90 142.7 61.3)">C1</text>
<text x="139.9" y="72.1" transform="rotate(-90 139.9 72.1)">L1</text>
<text x="109.3" y="85.4" transform="rotate(-90 109.3 85.4)">C32</text>
<text x="148.1" y="85.2" transform="rotate(-90 148.1 85.2)">C4</text>
<text x="110.4" y="106.9" transform="rotate(-90 110.4 106.9)">C37</text>
<text x="112.1" y="102.5" transform="rotate(-90 112.1 102.5)">C27</text>
<text x="188.7" y="105.4" transform="rotate(-90 188.7 105.4)">C34</text>
<text x="183.2" y="113.1" transform="rotate(-90 183.2 113.1)">X1</text>
<text x="186.2" y="109.3" transform="rotate(-90 186.2 109.3)">3</text>
<text x="186.9" y="113" transform="rotate(-90 186.9 113)">1</text>
<text x="186.9" y="111.1" transform="rotate(-90 186.9 111.1)">3</text>
<text x="187.1" y="110.6" transform="rotate(-180 187.1 110.6)">4</text>
<text x="187.7" y="112.1" transform="rotate(-180 187.7 112.1)">22</text>
<text x="188.9" y="111.1" transform="rotate(-180 188.9 111.1)">4</text>
<text x="206.7" y="109.9" transform="rotate(-90 206.7 109.9)">C6</text>
<text x="186.4" y="114.9" transform="rotate(-90 186.4 114.9)">1</text>
<text x="189.3" y="115.4" transform="rotate(-90 189.3 115.4)">C31</text>
<text x="183.8" y="121.9" transform="rotate(-90 183.8 121.9)">C21</text>
<text x="107.4" y="134.6" transform="rotate(-90 107.4 134.6)">C2</text>
<text x="163.8" y="141.2" transform="rotate(-180 163.8 141.2)">C29</text>
<text x="154.2" y="148.6" transform="rotate(-90 154.2 148.6)">C38</text>
<text x="159.8" y="148.8" transform="rotate(-90 159.8 148.8)">L5</text>
<text x="105.2" y="155.2" transform="rotate(-90 105.2 155.2)">VBUS</text>
<text x="105.7" y="151.5" transform="rotate(-90 105.7 151.5)">1</text>
<text x="106.4" y="154" transform="rotate(-90 106.4 154)">D-</text>
<text x="107" y="151.5" transform="rotate(-90 107 151.5)">2</text>
<text x="107.7" y="154" transform="rotate(-90 107.7 154)">D+</text>
<text x="108.2" y="151.5" transform="rotate(-90 108.2 151.5)">3</text>
<text x="108.9" y="154.6" transform="rotate(-90 108.9 154.6)">GND</text>
<text x="109.5" y="151.5" transform="rotate(-90 109.5 151.5)">4</text>
<text x="162" y="152.1" transform="rotate(-90 162 152.1)">C3</text>
<text x="109.1" y="157.8" transform="rotate(-180 109.1 157.8)">GND</text>
<text x="109.1" y="156.6" transform="rotate(-180 109.1 156.6)">GND</text>
<text x="110.9" y="158.3" transform="rotate(-180 110.9 158.3)">6</text>
<text x="110.9" y="157.1" transform="rotate(-180 110.9 157.1)">5</text>
<text x="164" y="161.2" transform="rotate(-90 164 161.2)">C33</text>
<text x="160.6" y="167.8" transform="rotate(-90 160.6 167.8)">C30</text>
<text x="163" y="170.8" transform="rotate(-180 163 170.8)">C36</text>
<text x="176.8" y="177" transform="rotate(-90 176.8 177)">为加强抗干扰,C30可用</text>
<text x="178.7" y="177" transform="rotate(-90 178.7 177)">滤波器代替,型号:</text>
<text x="180.6" y="177" transform="rotate(-90 180.6 177)">ACX:BF1005-A2R4DAE</text>
<text x="182.5" y="177" transform="rotate(-90 182.5 177)">Sunlord:SLFB15-2R450G-02TF</text>
<text x="151.1" y="185.8" transform="rotate(-90 151.1 185.8)">ANT2</text>
<text x="158.4" y="180.2" transform="rotate(-90 158.4 180.2)">1</text>
<text x="158.9" y="183.8" transform="rotate(-90 158.9 183.8)">RFIN</text>
<text x="160.9" y="180.2" transform="rotate(-90 160.9 180.2)">2</text>
<text x="161.4" y="183.2" transform="rotate(-90 161.4 183.2)">GND</text>
<text x="203.1" y="183.7" transform="rotate(-90 203.1 183.7)">1</text>
<text x="203.6" y="181.8" transform="rotate(-90 203.6 181.8)">1</text>
<text x="204.3" y="183.7" transform="rotate(-90 204.3 183.7)">2</text>
<text x="204.8" y="181.8" transform="rotate(-90 204.8 181.8)">2</text>
</g>
<g font-size="1.1">
<text x="110.5" y="154.6" transform="rotate(-90 110.5 154.6)">USB1</text>
<text x="200.8" y="182.4" transform="rotate(-90 200.8 182.4)">H21</text>
<text x="195.2" y="188" transform="rotate(-90 195.2 188)">R9</text>
<text x="189.6" y="195.8" transform="rotate(-90 189.6 195.8)">+3V</text>
<text x="195.2" y="194.9" transform="rotate(-90 195.2 194.9)">R8</text>
<text x="201.8" y="201.2" transform="rotate(-90 201.8 201.2)">P03</text>
<text x="204.3" y="201.2" transform="rotate(-90 204.3 201.2)">P02</text>
</g>
<g font-size="1">
<text x="212.6" y="11.1" transform="rotate(-90 212.6 11.1)">of</text>
<text x="212.6" y="7.4" transform="rotate(-90 212.6 7.4)">1</text>
<text x="210.2" y="13.6" transform="rotate(-90 210.2 13.6)">REV1_0</text>
<text x="211.4" y="13.6" transform="rotate(-90 211.4 13.6)">Beken</text>
<text x="212.6" y="13.6" transform="rotate(-90 212.6 13.6)">1</text>
<text x="210.2" y="18.6" transform="rotate(-90 210.2 18.6)">REV:</text>
<text x="211.4" y="18.6" transform="rotate(-90 211.4 18.6)">APPR:</text>
<text x="212.6" y="18.6" transform="rotate(-90 212.6 18.6)">SHEET:</text>
<text x="211.4" y="33.6" transform="rotate(-90 211.4 33.6)">Beken</text>
<text x="210.2" y="39.8" transform="rotate(-90 210.2 39.8)">FILENAME:</text>
<text x="211.4" y="39.8" transform="rotate(-90 211.4 39.8)">CHK:</text>
<text x="212.6" y="39.8" transform="rotate(-90 212.6 39.8)">UPD:</text>
<text x="212.6" y="36.1" transform="rotate(-90 212.6 36.1)">Wednesday, April 14, 2021</text>
<text x="174.3" y="59.9" transform="rotate(-90 174.3 59.9)">1</text>
<text x="174.3" y="54.3" transform="rotate(-90 174.3 54.3)">2</text>
<text x="175.6" y="59.9" transform="rotate(-90 175.6 59.9)">3</text>
<text x="175.6" y="54.3" transform="rotate(-90 175.6 54.3)">4</text>
<text x="210.2" y="57.3" transform="rotate(-90 210.2 57.3)">B</text>
<text x="145.2" y="61.9" transform="rotate(-90 145.2 61.9)">2.2uF</text>
<text x="207.7" y="61" transform="rotate(-90 207.7 61)">TITLE:</text>
<text x="210.2" y="61" transform="rotate(-90 210.2 61)">SIZE:</text>
<text x="211.4" y="61" transform="rotate(-90 211.4 61)">DRN:</text>
<text x="212.6" y="61" transform="rotate(-90 212.6 61)">CRD:</text>
<text x="139.9" y="70.2" transform="rotate(-90 139.9 70.2)">2.2uH</text>
<text x="104.1" y="86.4" transform="rotate(-90 104.1 86.4)">VCCBAT</text>
<text x="111.8" y="85.4" transform="rotate(-90 111.8 85.4)">2.2uF</text>
<text x="140.9" y="89.4" transform="rotate(-90 140.9 89.4)">20</text>
<text x="143.3" y="89.4" transform="rotate(-90 143.3 89.4)">19</text>
<text x="145.9" y="89.4" transform="rotate(-90 145.9 89.4)">18</text>
<text x="148.4" y="89.4" transform="rotate(-90 148.4 89.4)">17</text>
<text x="149.8" y="85.6" transform="rotate(-90 149.8 85.6)">1uF</text>
<text x="150.9" y="89.4" transform="rotate(-90 150.9 89.4)">16</text>
<text x="153.4" y="89.4" transform="rotate(-90 153.4 89.4)">15</text>
<text x="155.9" y="89.4" transform="rotate(-90 155.9 89.4)">14</text>
<text x="158.4" y="89.4" transform="rotate(-90 158.4 89.4)">13</text>
<text x="160.9" y="89.4" transform="rotate(-90 160.9 89.4)">12</text>
<text x="163.4" y="89.4" transform="rotate(-90 163.4 89.4)">11</text>
<text x="141.3" y="92.1" transform="rotate(-90 141.3 92.1)">SW</text>
<text x="143.7" y="94.1" transform="rotate(-90 143.7 94.1)">VSSBAT</text>
<text x="146.3" y="94.1" transform="rotate(-90 146.3 94.1)">VBAT1V</text>
<text x="148.8" y="93.7" transform="rotate(-90 148.8 93.7)">VDD12</text>
<text x="158.7" y="92.3" transform="rotate(-90 158.7 92.3)">P23</text>
<text x="161.2" y="92.3" transform="rotate(-90 161.2 92.3)">P22</text>
<text x="163.7" y="92.4" transform="rotate(-90 163.7 92.4)">RST</text>
<text x="117.4" y="101.6" transform="rotate(-180 117.4 101.6)">100nF</text>
<text x="122.8" y="100" transform="rotate(-180 122.8 100)">21</text>
<text x="127.6" y="99.6" transform="rotate(-180 127.6 99.6)">VCCBAT</text>
<text x="151.3" y="99.1" transform="rotate(-90 151.3 99.1)">CLKOUT2/CH3/P33</text>
<text x="153.7" y="96.3" transform="rotate(-90 153.7 96.3)">PWM[3]/P13</text>
<text x="156.2" y="96.3" transform="rotate(-90 156.2 96.3)">PWM[2]/P12</text>
<text x="171.5" y="99.6" transform="rotate(-180 171.5 99.6)">P11/PWM[1]</text>
<text x="173.8" y="100" transform="rotate(-180 173.8 100)">10</text>
<text x="180.8" y="97" transform="rotate(-90 180.8 97)">P31</text>
<text x="201.4" y="97.4" transform="rotate(-90 201.4 97.4)">P31</text>
<text x="115.7" y="106.6" transform="rotate(-180 115.7 106.6)">100nF</text>
<text x="122.8" y="102.5" transform="rotate(-180 122.8 102.5)">22</text>
<text x="122.8" y="105" transform="rotate(-180 122.8 105)">23</text>
<text x="122.8" y="107.5" transform="rotate(-180 122.8 107.5)">24</text>
<text x="127.4" y="102.1" transform="rotate(-180 127.4 102.1)">CP_CP1</text>
<text x="127.4" y="104.6" transform="rotate(-180 127.4 104.6)">CP_CP2</text>
<text x="127.7" y="107.1" transform="rotate(-180 127.7 107.1)">VCPOUT</text>
<text x="171.5" y="104.6" transform="rotate(-180 171.5 104.6)">P34/CH4</text>
<text x="171.5" y="107.1" transform="rotate(-180 171.5 107.1)">P32/CH2</text>
<text x="171.5" y="102.1" transform="rotate(-180 171.5 102.1)">P10/PWM[0]</text>
<text x="173.3" y="105" transform="rotate(-180 173.3 105)">8</text>
<text x="173.3" y="107.5" transform="rotate(-180 173.3 107.5)">7</text>
<text x="173.3" y="102.5" transform="rotate(-180 173.3 102.5)">9</text>
<text x="190" y="105.4" transform="rotate(-90 190 105.4)">NC</text>
<text x="206.4" y="107.4" transform="rotate(-90 206.4 107.4)">0.1uF</text>
<text x="112.5" y="112.5" transform="rotate(-180 112.5 112.5)">P16</text>
<text x="112.5" y="110" transform="rotate(-180 112.5 110)">P17</text>
<text x="122.8" y="112.5" transform="rotate(-180 122.8 112.5)">26</text>
<text x="122.8" y="110" transform="rotate(-180 122.8 110)">25</text>
<text x="136.8" y="112.1" transform="rotate(-180 136.8 112.1)">PWM[5]/P15/UART2_TX/P16</text>
<text x="136.9" y="109.6" transform="rotate(-180 136.9 109.6)">PWM[4]/P14/UART2_RX/P17</text>
<text x="171.5" y="112.1" transform="rotate(-180 171.5 112.1)">P30/PCM_DIN</text>
<text x="171.5" y="109.6" transform="rotate(-180 171.5 109.6)">P31/CH1</text>
<text x="173.3" y="112.5" transform="rotate(-180 173.3 112.5)">5</text>
<text x="173.3" y="110" transform="rotate(-180 173.3 110)">6</text>
<text x="184.4" y="113.9" transform="rotate(-90 184.4 113.9)">16MHz</text>
<text x="191.8" y="111.1" transform="rotate(-90 191.8 111.1)">GGND</text>
<text x="201.2" y="113.2" transform="rotate(-90 201.2 113.2)">1</text>
<text x="112.5" y="120" transform="rotate(-180 112.5 120)">UART1_TX</text>
<text x="122.8" y="120" transform="rotate(-180 122.8 120)">29</text>
<text x="122.8" y="115" transform="rotate(-180 122.8 115)">27</text>
<text x="122.8" y="117.5" transform="rotate(-180 122.8 117.5)">28</text>
<text x="127.6" y="114.6" transform="rotate(-180 127.6 114.6)">VCCUSB</text>
<text x="132.8" y="117.1" transform="rotate(-180 132.8 117.1)">PCM_BCLK/P25/P24</text>
<text x="140.4" y="119.6" transform="rotate(-180 140.4 119.6)">USBDN/SCL/DL_UTX/UART1_TX/P00</text>
<text x="171.5" y="117.1" transform="rotate(-180 171.5 117.1)">XTALO</text>
<text x="171.5" y="119.6" transform="rotate(-180 171.5 119.6)">VCCXTAL/VCCMCU</text>
<text x="171.5" y="114.6" transform="rotate(-180 171.5 114.6)">XTALI</text>
<text x="173.3" y="117.5" transform="rotate(-180 173.3 117.5)">3</text>
<text x="173.3" y="120" transform="rotate(-180 173.3 120)">2</text>
<text x="173.3" y="115" transform="rotate(-180 173.3 115)">4</text>
<text x="190.5" y="115.4" transform="rotate(-90 190.5 115.4)">NC</text>
<text x="112.5" y="122.5" transform="rotate(-180 112.5 122.5)">USBDP</text>
<text x="122.8" y="122.5" transform="rotate(-180 122.8 122.5)">30</text>
<text x="127" y="122.1" transform="rotate(-180 127 122.1)">USBDP</text>
<text x="171.5" y="122.1" transform="rotate(-180 171.5 122.1)">P26/PCM_SCLK</text>
<text x="173.3" y="122.5" transform="rotate(-180 173.3 122.5)">1</text>
<text x="186.3" y="121.9" transform="rotate(-90 186.3 121.9)">1uF</text>
<text x="109.9" y="134.6" transform="rotate(-90 109.9 134.6)">1uF</text>
<text x="140.9" y="135.4" transform="rotate(-90 140.9 135.4)">31</text>
<text x="141.3" y="133.1" transform="rotate(-90 141.3 133.1)">SDA/DL_URX/UART1_RX/P01</text>
<text x="143.3" y="135.4" transform="rotate(-90 143.3 135.4)">32</text>
<text x="143.7" y="133.1" transform="rotate(-90 143.7 133.1)">P02/SCL/HOLD_FLA</text>
<text x="145.9" y="135.4" transform="rotate(-90 145.9 135.4)">33</text>
<text x="146.3" y="133.1" transform="rotate(-90 146.3 133.1)">P04/SPI_SCK/SI_FLA/JTAG_TDI</text>
<text x="148.4" y="135.4" transform="rotate(-90 148.4 135.4)">34</text>
<text x="148.8" y="133.1" transform="rotate(-90 148.8 133.1)">P05/SPI_MOSI/SO_FLA/JTAG_TDO</text>
<text x="150.9" y="135.4" transform="rotate(-90 150.9 135.4)">35</text>
<text x="151.3" y="133.1" transform="rotate(-90 151.3 133.1)">P06/SPI_MISO/PWM[5]/SCK_FLA/JTAG_TCK</text>
<text x="153.4" y="135.4" transform="rotate(-90 153.4 135.4)">36</text>
<text x="153.7" y="133.1" transform="rotate(-90 153.7 133.1)">P07/SPI_NSS/PWM[4]/CSN_FLA/JTAG_TMS</text>
<text x="155.9" y="135.4" transform="rotate(-90 155.9 135.4)">37</text>
<text x="156.2" y="133.1" transform="rotate(-90 156.2 133.1)">VCCRF</text>
<text x="158.4" y="135.4" transform="rotate(-90 158.4 135.4)">38</text>
<text x="158.7" y="133.1" transform="rotate(-90 158.7 133.1)">ANT</text>
<text x="160.9" y="135.4" transform="rotate(-90 160.9 135.4)">39</text>
<text x="161.2" y="133.1" transform="rotate(-90 161.2 133.1)">VCCIF</text>
<text x="163.4" y="135.4" transform="rotate(-90 163.4 135.4)">40</text>
<text x="163.7" y="133.1" transform="rotate(-90 163.7 133.1)">P27/PCM_DOUT</text>
<text x="195.1" y="132.7" transform="rotate(-90 195.1 132.7)">P16</text>
<text x="199.6" y="132.7" transform="rotate(-90 199.6 132.7)">P17</text>
<text x="148.4" y="141.8" transform="rotate(-90 148.4 141.8)">$$$11742</text>
<text x="155.9" y="143.2" transform="rotate(-90 155.9 143.2)">VCHIP_BULK</text>
<text x="163.8" y="139.4" transform="rotate(-180 163.8 139.4)">1uF</text>
<text x="186" y="140.6" transform="rotate(-90 186 140.6)">VCHIP_BULK</text>
<text x="194.8" y="140.2" transform="rotate(-90 194.8 140.2)">1</text>
<text x="199.3" y="140.1" transform="rotate(-90 199.3 140.1)">1</text>
<text x="155.5" y="148.6" transform="rotate(-90 155.5 148.6)">1uF</text>
<text x="161.1" y="149.5" transform="rotate(-90 161.1 149.5)">1.5nH</text>
<text x="140.9" y="151.4" transform="rotate(-90 140.9 151.4)">UART1_RX</text>
<text x="164.5" y="152.7" transform="rotate(-90 164.5 152.7)">1.2pF</text>
<text x="193.8" y="155.3" transform="rotate(-90 193.8 155.3)">UART1_RX</text>
<text x="198.3" y="155.3" transform="rotate(-90 198.3 155.3)">UART1_TX</text>
<text x="135" y="160.6" transform="rotate(-90 135 160.6)">1</text>
<text x="137.5" y="160.6" transform="rotate(-90 137.5 160.6)">1</text>
<text x="143.1" y="157.6" transform="rotate(-90 143.1 157.6)">1</text>
<text x="145.6" y="157.3" transform="rotate(-90 145.6 157.3)">1</text>
<text x="148.1" y="157.3" transform="rotate(-90 148.1 157.3)">1</text>
<text x="150.6" y="157.3" transform="rotate(-90 150.6 157.3)">1</text>
<text x="153.1" y="157.3" transform="rotate(-90 153.1 157.3)">1</text>
<text x="165.5" y="161.2" transform="rotate(-90 165.5 161.2)">NC</text>
<text x="161.8" y="167.8" transform="rotate(-90 161.8 167.8)">12p</text>
<text x="193.6" y="164.7" transform="rotate(-90 193.6 164.7)">1</text>
<text x="198" y="164.6" transform="rotate(-90 198 164.6)">1</text>
<text x="202.2" y="164.7" transform="rotate(-90 202.2 164.7)">1</text>
<text x="134" y="171.2" transform="rotate(-90 134 171.2)">VCCBAT</text>
<text x="164.3" y="169.8" transform="rotate(-180 164.3 169.8)">NC</text>
<text x="169.6" y="177" transform="rotate(-90 169.6 177)">GGND</text>
<text x="163.7" y="185.8" transform="rotate(-90 163.7 185.8)">2.4G PIFA</text>
</g>
<g font-size=".9">
<text x="172.5" y="57.2" transform="rotate(-180 172.5 57.2)">S1</text>
<text x="172.5" y="55.9" transform="rotate(-180 172.5 55.9)">RESET</text>
<text x="173" y="91.3" transform="rotate(-90 173 91.3)">U1</text>
<text x="174.2" y="95" transform="rotate(-90 174.2 95)">BK3633_QFN5_40</text>
<text x="111.8" y="155.8" transform="rotate(-90 111.8 155.8)">USB-CONN</text>
<text x="196.4" y="188" transform="rotate(-90 196.4 188)">NC</text>
<text x="196.4" y="194.9" transform="rotate(-90 196.4 194.9)">NC</text>
</g>
</svg>
